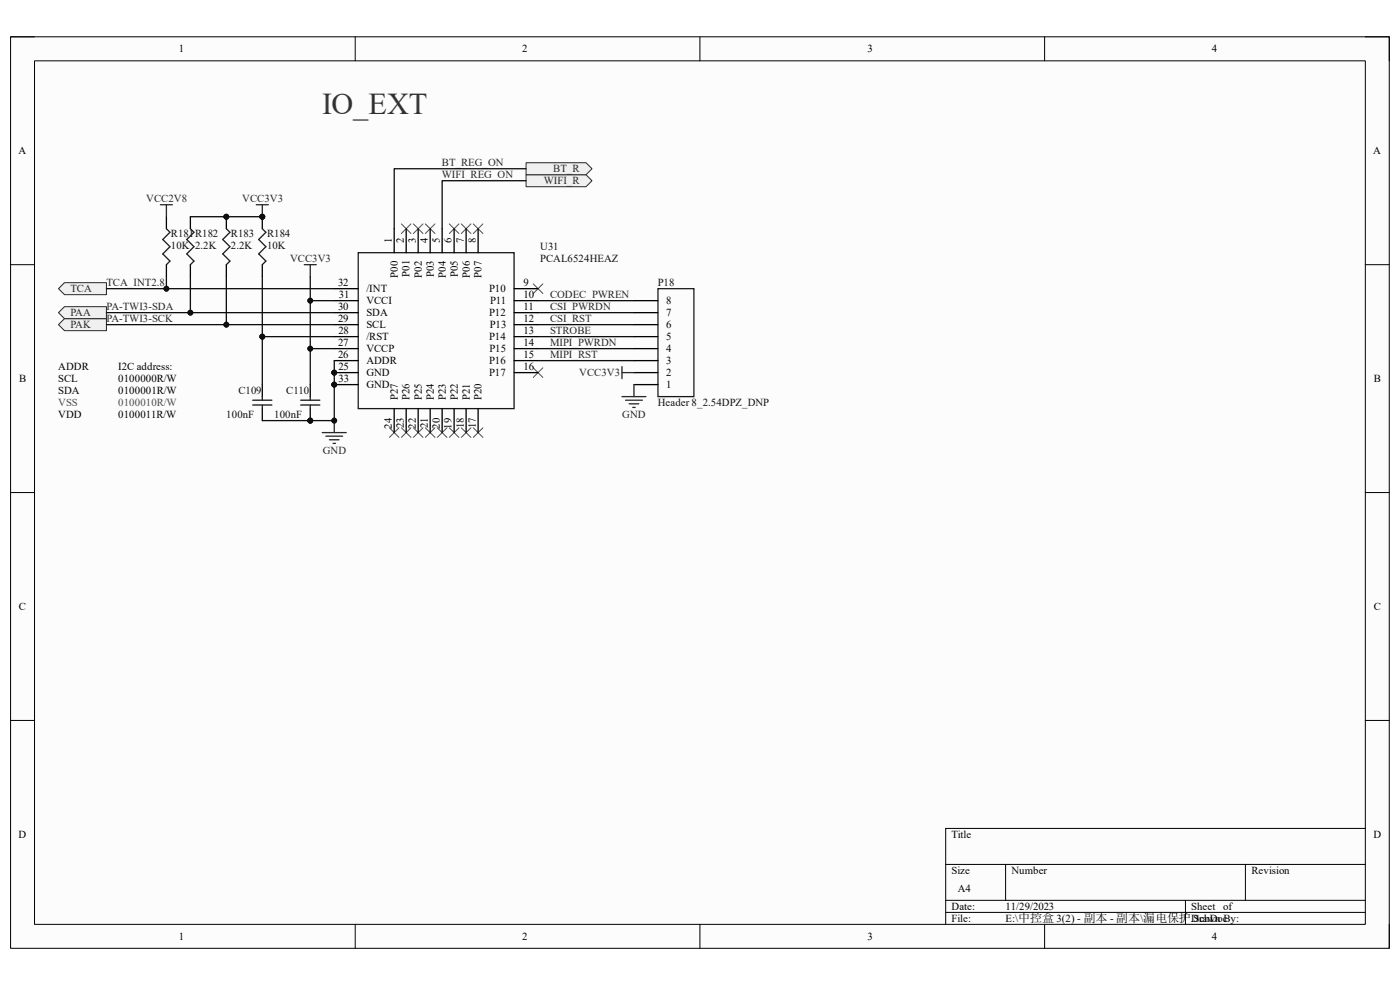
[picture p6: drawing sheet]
<svg xmlns="http://www.w3.org/2000/svg" width="182mm" height="128mm" viewBox="0 0 182 128" stroke-linecap="round" stroke-linejoin="round" font-family="sans-serif">
<path d="M1.4 4.8h179.2v118.4h-179.2z" fill-rule="evenodd" fill="#fcfcfc"/>
<path d="M1.4 4.8h179.2v118.4h-179.2z" fill="none" stroke="#000" stroke-width=".13"/>
<path d="M4.5 7.9h173v112.2h-173z" fill-rule="evenodd" fill="#fcfcfc"/>
<g fill="none" stroke="#000" stroke-width=".13">
<path d="M1.4 4.8h3.1M4.5 7.9h173v112.2h-173zM46.2 4.8v3.1M91 4.8v3.1M135.8 4.8v3.1M177.5 4.8h3.1v3.1M1.4 34.4h3.1M177.5 34.4h3.1M1.4 64h3.1M177.5 64h3.1M1.4 93.6h3.1M177.5 93.6h3.1"/>
<path d="M122.9 112.3h54.6M122.9 117h54.6M122.9 118.6h54.6M130.7 112.3v4.7M154.1 117v3.1M161.9 112.3v4.7M177.5 107.7h-54.6v12.4M46.2 120.1v3.1M91 120.1v3.1M135.8 120.1v3.1M180.6 120.1v3.1"/>
</g>
<circle cx="40.3" cy="54.7" r=".31" fill="#0e0e0e"/>
<circle cx="40.3" cy="54.7" r=".31" fill="none" stroke="#0e0e0e" stroke-width=".13"/>
<path d="M40.3 53.1v1.6" fill="none" stroke="#000" stroke-width=".17"/>
<circle cx="40.3" cy="54.7" r=".31" fill="#0e0e0e"/>
<circle cx="40.3" cy="54.7" r=".31" fill="none" stroke="#0e0e0e" stroke-width=".13"/>
<path d="M40.3 50v1.5" fill="none" stroke="#000" stroke-width=".17"/>
<path d="M39.1 52h2.5M39.1 52.6h2.5M40.3 51.5v.5M40.3 52.6v.5" fill="none" stroke="#1c1c1c" stroke-width=".17"/>
<path d="M39.6 34.4h1.5M40.3 34.4v1.6M41.9 56.2h3.1M42.4 56.7h2.1M42.8 57.1h1.3M43.3 57.6h.3M43.5 54.7v1.5" fill="none" stroke="#262626" stroke-width=".17"/>
<circle cx="43.5" cy="54.7" r=".31" fill="#0e0e0e"/>
<circle cx="43.5" cy="54.7" r=".31" fill="none" stroke="#0e0e0e" stroke-width=".13"/>
<path d="M21.6 28.2v1.5M21.6 34.4v1.6" fill="none" stroke="#000" stroke-width=".17"/>
<path d="M21.6 29.7l.5 .5-.9 .9 .9 1-.9 .9 .9 .9-.5 .5" fill="none" stroke="#1c1c1c" stroke-width=".17"/>
<circle cx="34.1" cy="28.2" r=".31" fill="#0e0e0e"/>
<circle cx="34.1" cy="28.2" r=".31" fill="none" stroke="#0e0e0e" stroke-width=".13"/>
<path d="M34.1 28.2v1.5" fill="none" stroke="#000" stroke-width=".17"/>
<circle cx="34.1" cy="28.2" r=".31" fill="#0e0e0e"/>
<circle cx="34.1" cy="28.2" r=".31" fill="none" stroke="#0e0e0e" stroke-width=".13"/>
<path d="M34.1 34.4v1.6" fill="none" stroke="#000" stroke-width=".17"/>
<path d="M34.1 29.7l.5 .5-1 .9 1 1-1 .9 1 .9-.5 .5" fill="none" stroke="#1c1c1c" stroke-width=".17"/>
<path d="M33.3 26.6h1.6M34.1 26.6v1.6" fill="none" stroke="#262626" stroke-width=".17"/>
<circle cx="34.1" cy="28.2" r=".31" fill="#0e0e0e"/>
<circle cx="34.1" cy="28.2" r=".31" fill="none" stroke="#0e0e0e" stroke-width=".13"/>
<path d="M24.7 28.2v1.5M24.7 34.4v1.6M34.1 50v1.5M34.1 53.1v1.6" fill="none" stroke="#000" stroke-width=".17"/>
<path d="M24.7 29.7l.5 .5-.9 .9 .9 1-.9 .9 .9 .9-.5 .5M32.9 52h2.4M32.9 52.6h2.4M34.1 51.5v.5M34.1 52.6v.5" fill="none" stroke="#1c1c1c" stroke-width=".17"/>
<g fill="none" stroke="#4c4c4c" stroke-width=".13">
<path d="M58.4 29.1l1.3 1.2M59.7 29.1l-1.3 1.2M60 29.1l1.2 1.2M61.2 29.1l-1.2 1.2M61.5 29.1l1.3 1.2M62.8 29.1l-1.3 1.2M50.6 55.6l1.3 1.2M51.9 55.6l-1.3 1.2M52.2 55.6l1.2 1.2M53.4 55.6l-1.2 1.2M53.7 55.6l1.3 1.2M55 55.6l-1.3 1.2"/>
<path d="M55.3 55.6l1.2 1.2M56.5 55.6l-1.2 1.2M56.9 55.6l1.2 1.2M58.1 55.6l-1.2 1.2M58.4 55.6l1.3 1.2M59.7 55.6l-1.3 1.2M60 55.6l1.2 1.2M61.2 55.6l-1.2 1.2M61.5 55.6l1.3 1.2M62.8 55.6l-1.3 1.2M69.3 47.8l1.3 1.2M70.6 47.8l-1.3 1.2"/>
</g>
<circle cx="29.4" cy="28.2" r=".31" fill="#0e0e0e"/>
<circle cx="29.4" cy="28.2" r=".31" fill="none" stroke="#0e0e0e" stroke-width=".13"/>
<path d="M29.4 28.2v1.5" fill="none" stroke="#000" stroke-width=".17"/>
<circle cx="29.4" cy="28.2" r=".31" fill="#0e0e0e"/>
<circle cx="29.4" cy="28.2" r=".31" fill="none" stroke="#0e0e0e" stroke-width=".13"/>
<path d="M29.4 34.4v1.6" fill="none" stroke="#000" stroke-width=".17"/>
<path d="M29.4 29.7l.5 .5-.9 .9 .9 1-.9 .9 .9 .9-.5 .5" fill="none" stroke="#1c1c1c" stroke-width=".17"/>
<path d="M20.9 26.6h1.5M21.6 26.6v1.6" fill="none" stroke="#262626" stroke-width=".17"/>
<path d="M52.2 29.1l1.2 1.2M53.4 29.1l-1.2 1.2M53.7 29.1l1.3 1.2M55 29.1l-1.3 1.2M55.3 29.1l1.2 1.2M56.5 29.1l-1.2 1.2M69.3 36.9l1.3 1.2M70.6 36.9l-1.3 1.2" fill="none" stroke="#4c4c4c" stroke-width=".13"/>
<circle cx="43.5" cy="48.4" r=".31" fill="#0e0e0e"/>
<circle cx="43.5" cy="48.4" r=".31" fill="none" stroke="#0e0e0e" stroke-width=".13"/>
<circle cx="43.5" cy="50" r=".31" fill="#0e0e0e"/>
<circle cx="43.5" cy="50" r=".31" fill="none" stroke="#0e0e0e" stroke-width=".13"/>
<path d="M46.6 32.8h20.2v20.3h-20.2z" fill="none" stroke="#1c1c1c" stroke-width=".17"/>
<g fill="none" stroke="#000" stroke-width=".17">
<path d="M51.2 29.7v3.1M52.8 29.7v3.1M54.4 29.7v3.1M55.9 29.7v3.1M57.5 29.7v3.1M59 29.7v3.1M60.6 29.7v3.1M62.2 29.7v3.1M66.8 37.5h3.1M66.8 39.1h3.1M43.5 48.4h3.1M51.2 53.1v3.1"/>
<path d="M52.8 53.1v3.1M54.4 53.1v3.1M55.9 53.1v3.1M57.5 53.1v3.1M59 53.1v3.1M60.6 53.1v3.1M62.2 53.1v3.1M66.8 40.6h3.1M66.8 42.2h3.1M66.8 43.7h3.1M66.8 45.3h3.1M66.8 46.9h3.1"/>
<path d="M66.8 48.4h3.1"/>
</g>
<circle cx="43.5" cy="48.4" r=".31" fill="#0e0e0e"/>
<circle cx="43.5" cy="48.4" r=".31" fill="none" stroke="#0e0e0e" stroke-width=".13"/>
<path d="M43.5 39.1h3.1M43.5 37.5h3.1M43.5 46.9h3.1M43.5 45.3h3.1M43.5 43.7h3.1M43.5 42.2h3.1M43.5 40.6h3.1M43.5 50h3.1" fill="none" stroke="#000" stroke-width=".17"/>
<circle cx="43.5" cy="50" r=".31" fill="#0e0e0e"/>
<circle cx="43.5" cy="50" r=".31" fill="none" stroke="#0e0e0e" stroke-width=".13"/>
<path d="M68.4 22.7h7.8l.8 .8-.8 .8h-7.8z" fill-rule="evenodd" fill="#f0f0f0"/>
<path d="M68.4 22.7h7.8l.8 .8-.8 .8h-7.8z" fill="none" stroke="#262626" stroke-width=".13"/>
<path d="M68.4 21.1h7.8l.8 .8-.8 .8h-7.8z" fill-rule="evenodd" fill="#f0f0f0"/>
<path d="M68.4 21.1h7.8l.8 .8-.8 .8h-7.8z" fill="none" stroke="#262626" stroke-width=".13"/>
<path d="M7.6 42.2l.8-.8h5.4v1.6h-5.4z" fill-rule="evenodd" fill="#f0f0f0"/>
<path d="M7.6 42.2l.8-.8h5.4v1.6h-5.4z" fill="none" stroke="#262626" stroke-width=".13"/>
<path d="M7.6 40.6l.8-.7h5.4v1.5h-5.4z" fill-rule="evenodd" fill="#f0f0f0"/>
<path d="M7.6 40.6l.8-.7h5.4v1.5h-5.4z" fill="none" stroke="#262626" stroke-width=".13"/>
<path d="M8.4 36.7h5.4v1.6h-5.4l-.8-.8z" fill-rule="evenodd" fill="#f0f0f0"/>
<path d="M8.4 36.7h5.4v1.6h-5.4l-.8-.8z" fill="none" stroke="#262626" stroke-width=".13"/>
<path d="M85.5 37.5h4.7v14h-4.7z" fill="none" stroke="#1c1c1c" stroke-width=".17"/>
<path d="M82.4 39.1h3.1M82.4 50h3.1M82.4 48.4h3.1M82.4 46.9h3.1M82.4 45.3h3.1M82.4 43.7h3.1M82.4 42.2h3.1M82.4 40.6h3.1" fill="none" stroke="#000" stroke-width=".17"/>
<path d="M13.8 42.2h29.7" fill="none" stroke="#0e0e0e" stroke-width=".17"/>
<circle cx="29.4" cy="42.2" r=".31" fill="#0e0e0e"/>
<circle cx="29.4" cy="42.2" r=".31" fill="none" stroke="#0e0e0e" stroke-width=".13"/>
<path d="M13.8 40.6h29.7" fill="none" stroke="#0e0e0e" stroke-width=".17"/>
<circle cx="24.7" cy="40.6" r=".31" fill="#0e0e0e"/>
<circle cx="24.7" cy="40.6" r=".31" fill="none" stroke="#0e0e0e" stroke-width=".13"/>
<path d="M13.8 37.5h29.7" fill="none" stroke="#0e0e0e" stroke-width=".17"/>
<circle cx="21.6" cy="37.5" r=".31" fill="#0e0e0e"/>
<circle cx="21.6" cy="37.5" r=".31" fill="none" stroke="#0e0e0e" stroke-width=".13"/>
<path d="M24.7 28.2h9.4" fill="none" stroke="#0e0e0e" stroke-width=".17"/>
<circle cx="34.1" cy="28.2" r=".31" fill="#0e0e0e"/>
<circle cx="34.1" cy="28.2" r=".31" fill="none" stroke="#0e0e0e" stroke-width=".13"/>
<circle cx="29.4" cy="28.2" r=".31" fill="#0e0e0e"/>
<circle cx="29.4" cy="28.2" r=".31" fill="none" stroke="#0e0e0e" stroke-width=".13"/>
<path d="M34.1 54.7h6.2" fill="none" stroke="#0e0e0e" stroke-width=".17"/>
<circle cx="40.3" cy="54.7" r=".31" fill="#0e0e0e"/>
<circle cx="40.3" cy="54.7" r=".31" fill="none" stroke="#0e0e0e" stroke-width=".13"/>
<path d="M34.1 43.7h9.4" fill="none" stroke="#0e0e0e" stroke-width=".17"/>
<circle cx="34.1" cy="43.7" r=".31" fill="#0e0e0e"/>
<circle cx="34.1" cy="43.7" r=".31" fill="none" stroke="#0e0e0e" stroke-width=".13"/>
<path d="M43.5 46.9v7.8h-3.2" fill="none" stroke="#0e0e0e" stroke-width=".17"/>
<circle cx="43.5" cy="48.4" r=".31" fill="#0e0e0e"/>
<circle cx="43.5" cy="48.4" r=".31" fill="none" stroke="#0e0e0e" stroke-width=".13"/>
<circle cx="43.5" cy="50" r=".31" fill="#0e0e0e"/>
<circle cx="43.5" cy="50" r=".31" fill="none" stroke="#0e0e0e" stroke-width=".13"/>
<circle cx="43.5" cy="54.7" r=".31" fill="#0e0e0e"/>
<circle cx="43.5" cy="54.7" r=".31" fill="none" stroke="#0e0e0e" stroke-width=".13"/>
<circle cx="40.3" cy="54.7" r=".31" fill="#0e0e0e"/>
<circle cx="40.3" cy="54.7" r=".31" fill="none" stroke="#0e0e0e" stroke-width=".13"/>
<path d="M43.5 39.1h-3.2v6.2h3.2" fill="none" stroke="#0e0e0e" stroke-width=".17"/>
<circle cx="40.3" cy="39.1" r=".31" fill="#0e0e0e"/>
<circle cx="40.3" cy="39.1" r=".31" fill="none" stroke="#0e0e0e" stroke-width=".13"/>
<circle cx="40.3" cy="45.3" r=".31" fill="#0e0e0e"/>
<circle cx="40.3" cy="45.3" r=".31" fill="none" stroke="#0e0e0e" stroke-width=".13"/>
<path d="M21.6 36v1.5M68.4 21.9h-17.2v7.8M68.4 23.5h-10.9v6.2M69.9 46.9h12.5M69.9 45.3h12.5M69.9 43.7h12.5M69.9 42.2h12.5M69.9 40.6h12.5" fill="none" stroke="#0e0e0e" stroke-width=".17"/>
<circle cx="21.6" cy="37.5" r=".31" fill="#0e0e0e"/>
<circle cx="21.6" cy="37.5" r=".31" fill="none" stroke="#0e0e0e" stroke-width=".13"/>
<path d="M24.7 36v4.6" fill="none" stroke="#0e0e0e" stroke-width=".17"/>
<circle cx="24.7" cy="40.6" r=".31" fill="#0e0e0e"/>
<circle cx="24.7" cy="40.6" r=".31" fill="none" stroke="#0e0e0e" stroke-width=".13"/>
<path d="M29.4 36v6.2" fill="none" stroke="#0e0e0e" stroke-width=".17"/>
<circle cx="29.4" cy="42.2" r=".31" fill="#0e0e0e"/>
<circle cx="29.4" cy="42.2" r=".31" fill="none" stroke="#0e0e0e" stroke-width=".13"/>
<path d="M34.1 43.7v6.3" fill="none" stroke="#0e0e0e" stroke-width=".17"/>
<circle cx="34.1" cy="43.7" r=".31" fill="#0e0e0e"/>
<circle cx="34.1" cy="43.7" r=".31" fill="none" stroke="#0e0e0e" stroke-width=".13"/>
<path d="M34.1 36v7.7" fill="none" stroke="#0e0e0e" stroke-width=".17"/>
<circle cx="34.1" cy="43.7" r=".31" fill="#0e0e0e"/>
<circle cx="34.1" cy="43.7" r=".31" fill="none" stroke="#0e0e0e" stroke-width=".13"/>
<path d="M40.3 45.3v4.7" fill="none" stroke="#0e0e0e" stroke-width=".17"/>
<circle cx="40.3" cy="45.3" r=".31" fill="#0e0e0e"/>
<circle cx="40.3" cy="45.3" r=".31" fill="none" stroke="#0e0e0e" stroke-width=".13"/>
<path d="M40.3 36v3.1" fill="none" stroke="#0e0e0e" stroke-width=".17"/>
<circle cx="40.3" cy="39.1" r=".31" fill="#0e0e0e"/>
<circle cx="40.3" cy="39.1" r=".31" fill="none" stroke="#0e0e0e" stroke-width=".13"/>
<path d="M69.9 39.1h12.5" fill="none" stroke="#0e0e0e" stroke-width=".17"/>
<path d="M80.9 47.6v1.6M80.9 48.4h1.5M80.9 51.5h3.1M81.3 52h2.2M81.8 52.5h1.2M82.3 52.9h.3M82.4 50v1.5" fill="none" stroke="#262626" stroke-width=".17"/>
<text font-size="3.9" fill="#343434" x="41.9" y="14.8">IO_EXT</text>
<g font-size="1.4">
<text x="23.2" y="6.8">1</text>
<text x="67.9" y="6.8">2</text>
<text x="112.8" y="6.8">3</text>
<text x="157.5" y="6.8">4</text>
<text x="2.4" y="20.1">A</text>
<text x="178.5" y="20.1">A</text>
<text x="50.9" y="31.6" transform="rotate(-90 50.9 31.6)">1</text>
<text x="52.5" y="31.6" transform="rotate(-90 52.5 31.6)">2</text>
<text x="53.3" y="35.9" transform="rotate(-90 53.3 35.9)">P01</text>
<text x="54.1" y="31.6" transform="rotate(-90 54.1 31.6)">3</text>
<text x="55.6" y="31.6" transform="rotate(-90 55.6 31.6)">4</text>
<text x="56.4" y="36" transform="rotate(-90 56.4 36)">P03</text>
<text x="57.2" y="31.6" transform="rotate(-90 57.2 31.6)">5</text>
<text x="58.7" y="31.6" transform="rotate(-90 58.7 31.6)">6</text>
<text x="60.3" y="31.6" transform="rotate(-90 60.3 31.6)">7</text>
<text x="61.8" y="31.6" transform="rotate(-90 61.8 31.6)">8</text>
<text x="43.9" y="41.9">29</text>
<text x="43.9" y="40.3">30</text>
<text x="43.9" y="37.2">32</text>
<text x="44.1" y="38.7">31</text>
<text x="47.6" y="41.1">SDA</text>
<text x="47.6" y="39.5">VCCI</text>
<text x="47.6" y="38">/INT</text>
<text x="51.7" y="36.1" transform="rotate(-90 51.7 36.1)">P00</text>
<text x="54.8" y="36.1" transform="rotate(-90 54.8 36.1)">P02</text>
<text x="58" y="36.1" transform="rotate(-90 58 36.1)">P04</text>
<text x="59.5" y="36" transform="rotate(-90 59.5 36)">P05</text>
<text x="61.1" y="36.1" transform="rotate(-90 61.1 36.1)">P06</text>
<text x="62.6" y="36.1" transform="rotate(-90 62.6 36.1)">P07</text>
<text x="63.6" y="38">P10</text>
<text x="63.6" y="41.1">P12</text>
<text x="63.7" y="39.5">P11</text>
<text x="68.1" y="37.2">9</text>
<text x="68.1" y="38.7">10</text>
<text x="68.1" y="40.3">11</text>
<text x="68.1" y="41.9">12</text>
<text x="86.6" y="41.1">7</text>
<text x="86.6" y="39.5">8</text>
<text x="43.9" y="46.5">26</text>
<text x="43.9" y="45">27</text>
<text x="44" y="43.4">28</text>
<text x="47.6" y="47.3">ADDR</text>
<text x="47.6" y="45.8">VCCP</text>
<text x="47.6" y="44.2">/RST</text>
<text x="47.6" y="42.6">SCL</text>
<text x="63.6" y="44.2">P14</text>
<text x="63.6" y="47.3">P16</text>
<text x="63.6" y="45.8">P15</text>
<text x="63.7" y="42.6">P13</text>
<text x="68.1" y="43.4">13</text>
<text x="68.1" y="45">14</text>
<text x="68.1" y="46.5">15</text>
<text x="86.6" y="47.3">3</text>
<text x="86.6" y="45.8">4</text>
<text x="86.6" y="44.2">5</text>
<text x="86.6" y="42.6">6</text>
<text x="2.5" y="49.7">B</text>
<text x="7.6" y="48.1">ADDR</text>
<text x="7.6" y="49.7">SCL</text>
<text x="7.6" y="51.2">SDA</text>
<text x="15.4" y="49.7">0100000R/W</text>
<text x="15.4" y="51.2">0100001R/W</text>
<text x="15.4" y="48.1">I2C address:</text>
<text x="44" y="48.1">25</text>
<text x="44" y="49.7">33</text>
<text x="47.6" y="48.9">GND</text>
<text x="47.6" y="50.4">GND</text>
<text x="51.7" y="52" transform="rotate(-90 51.7 52)">P27</text>
<text x="53.3" y="52" transform="rotate(-90 53.3 52)">P26</text>
<text x="54.8" y="52" transform="rotate(-90 54.8 52)">P25</text>
<text x="56.4" y="52" transform="rotate(-90 56.4 52)">P24</text>
<text x="58" y="52" transform="rotate(-90 58 52)">P23</text>
<text x="59.5" y="52" transform="rotate(-90 59.5 52)">P22</text>
<text x="61.1" y="52" transform="rotate(-90 61.1 52)">P21</text>
<text x="62.6" y="52" transform="rotate(-90 62.6 52)">P20</text>
<text x="63.6" y="48.9">P17</text>
<text x="68.1" y="48.1">16</text>
<text x="86.6" y="50.4">1</text>
<text x="86.6" y="48.9">2</text>
<text x="178.6" y="49.7">B</text>
<text x="7.6" y="54.4">VDD</text>
<text x="15.4" y="54.4">0100011R/W</text>
<text x="50.9" y="55.7" transform="rotate(-90 50.9 55.7)">24</text>
<text x="52.5" y="55.6" transform="rotate(-90 52.5 55.6)">23</text>
<text x="54.1" y="55.7" transform="rotate(-90 54.1 55.7)">22</text>
<text x="55.6" y="55.6" transform="rotate(-90 55.6 55.6)">21</text>
<text x="57.2" y="55.7" transform="rotate(-90 57.2 55.7)">20</text>
<text x="58.7" y="55.7" transform="rotate(-90 58.7 55.7)">19</text>
<text x="60.3" y="55.7" transform="rotate(-90 60.3 55.7)">18</text>
<text x="61.8" y="55.7" transform="rotate(-90 61.8 55.7)">17</text>
<text x="2.5" y="79.3">C</text>
<text x="178.6" y="79.3">C</text>
<text x="2.4" y="108.9">D</text>
<text x="123.7" y="108.9">Title</text>
<text x="123.7" y="113.6">Size</text>
<text x="131.5" y="113.6">Number</text>
<text x="162.7" y="113.6">Revision</text>
<text x="178.6" y="108.9">D</text>
<text x="123.7" y="118.2">Date:</text>
<text x="123.7" y="119.8">File:</text>
<text x="124.5" y="115.9">A4</text>
<text x="130.7" y="118.2">11/29/2023</text>
<text x="130.7" y="119.8">E:\中控盒 3(2) - 副本 - 副本\漏电保护.Drawn By:</text>
<text x="154.9" y="118.2">Sheet</text>
<text x="155.2" y="119.8">SchDoc</text>
<text x="159" y="118.2">of</text>
<text x="23.2" y="122.1">1</text>
<text x="67.9" y="122.1">2</text>
<text x="112.8" y="122.1">3</text>
<text x="157.5" y="122.1">4</text>
</g>
<g font-size="1.4" fill="#262626">
<text x="57.4" y="23.2">WIFI_REG_ON</text>
<text x="57.4" y="21.6">BT_REG_ON</text>
<text x="70.7" y="24">WIFI_R</text>
<text x="71.9" y="22.4">BT_R</text>
<text x="19" y="26.3">VCC2V8</text>
<text x="31.5" y="26.3">VCC3V3</text>
<text x="37.7" y="34.1">VCC3V3</text>
<text x="9.1" y="41.1">PAA</text>
<text x="9.1" y="38">TCA</text>
<text x="13.8" y="41.9">PA-TWI3-SCK</text>
<text x="13.8" y="40.3">PA-TWI3-SDA</text>
<text x="13.8" y="37.2">TCA_INT2.8</text>
<text x="71.5" y="41.9">CSI_RST</text>
<text x="71.5" y="40.3">CSI_PWRDN</text>
<text x="71.5" y="38.7">CODEC_PWREN</text>
<text x="9.1" y="42.6">PAK</text>
<text x="71.5" y="43.4">STROBE</text>
<text x="71.5" y="45">MIPI_PWRDN</text>
<text x="71.5" y="46.5">MIPI_RST</text>
<text x="75.3" y="48.9">VCC3V3</text>
<text x="42" y="59">GND</text>
<text x="80.9" y="54.4">GND</text>
</g>
<g font-size="1.4" fill="#0e0e0e">
<text x="22.2" y="30.8">R181R182</text>
<text x="22.2" y="32.3">10K 2.2K</text>
<text x="30" y="30.8">R183</text>
<text x="30" y="32.3">2.2K</text>
<text x="34.7" y="30.8">R184</text>
<text x="34.7" y="32.3">10K</text>
<text x="70.2" y="32.5">U31</text>
<text x="70.2" y="34.1">PCAL6524HEAZ</text>
<text x="85.5" y="37.2">P18</text>
<text x="31" y="51.2">C109</text>
<text x="37.2" y="51.2">C110</text>
<text x="85.5" y="52.8">Header 8_2.54DPZ_DNP</text>
<text x="29.4" y="54.4">100nF</text>
<text x="35.6" y="54.4">100nF</text>
</g>
<g font-size="1.4" fill="#4c4c4c">
<text x="7.6" y="52.8">VSS</text>
<text x="15.4" y="52.8">0100010R/W</text>
</g>
</svg>
